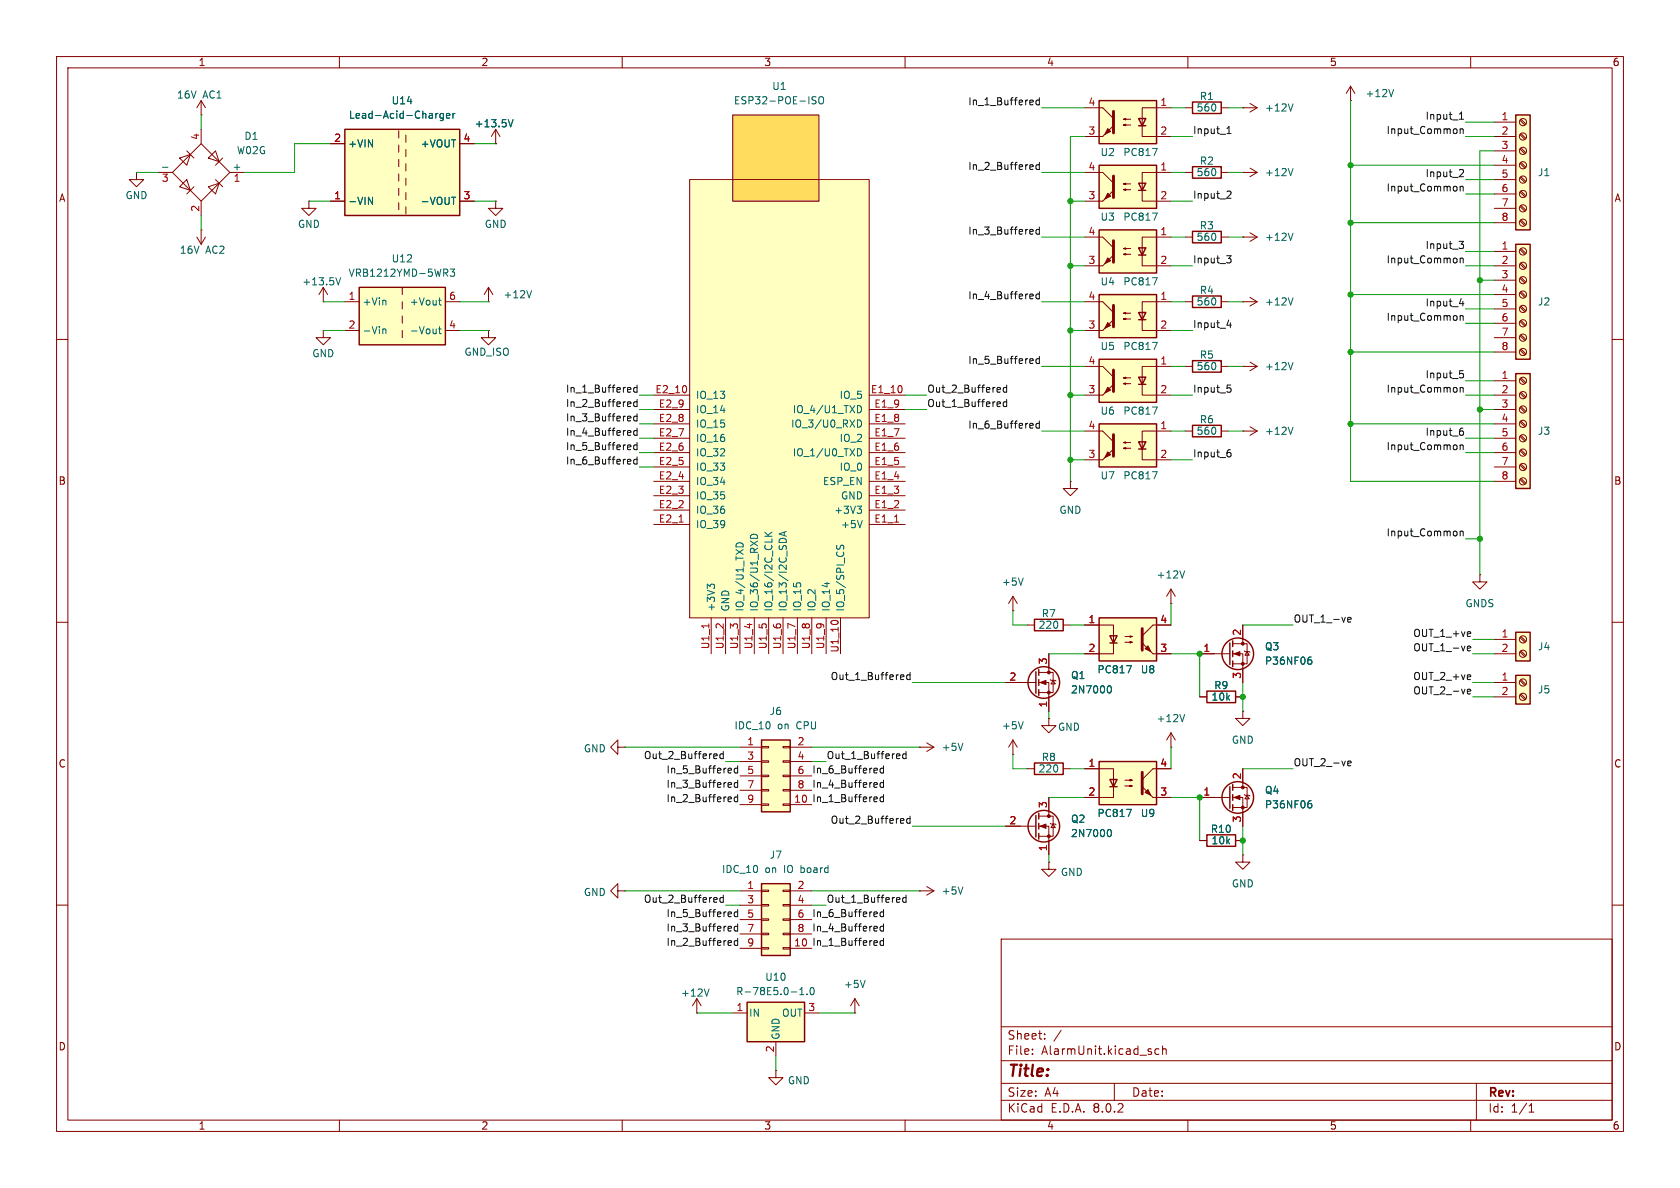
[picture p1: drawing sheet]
<svg xmlns="http://www.w3.org/2000/svg" width="297mm" height="210mm" viewBox="0 0 297 210" stroke-linecap="round" stroke-linejoin="round" font-family="sans-serif">
<g fill="none" stroke="#840000" stroke-width=".18">
<path d="M10 10h277v190h-277zM12 12h273v186h-273zM60 10v2M110 10v2M160 10v2M210 10v2M260 10v2M10 60h2M285 60h2M10 110h2M285 110h2M10 160h2"/>
<path d="M285 160h2M177 166h108v32h-108zM60 198v2M110 198v2M160 198v2M177 194.5h108M177 191.5h108M177 187.5h108M177 181.5h108M182.5 186.3v.1M182.5 185.5v.1M184.7 183.6v.1"/>
<path d="M184.7 182.8v.1M187.6 182.1l-1.3 2M197 191.5v3M204.9 185.5l-.4-.1-.3 .3v.4l.1 .2h.6M205.5 185.5l.2-.1 .4 .1 .1 .9M205.5 184.9v1.5M210 198v2M260 198v2M261 191.5v6.5M270.3 196.6h.9M270.3 195.5l.4-.4v1.5"/>
</g>
<path d="M134.6 156.2h5.1v12.7h-5.1z" fill="#ffffc2"/>
<g fill="none" stroke="#840000" stroke-width=".18">
<path d="M209.5 19.1h1.3M215.9 19.1h1.3M219.7 19.1h.1M219.7 19.1h2.5M221 18.3l1.2 .8M222.2 19.1l-1.2 .7M238.8 17.8h.1M238.8 15.2l-.8 1.3M238.8 15.2v2.6M238.8 15.2l.7 1.3M209.5 30.5h1.3M215.9 30.5h1.3"/>
<path d="M219.7 30.5h.1M219.7 30.5h2.5M221 29.7l1.2 .8M222.2 30.5l-1.2 .7M219.7 41.9h.1M219.7 41.9h2.5M221 41.1l1.2 .8M222.2 41.9l-1.2 .8M109.2 132.1v-1.3l-1.3 1.3 1.3 1.3v-1.3h1.3M110.5 132.1h.1M109.2 157.5v-1.3l-1.3 1.3 1.3 1.3v-1.3h1.3M110.5 157.5h.1"/>
<path d="M130.8 157.5h3.8M134.6 159.9h1.3v.2h-1.3zM134.6 157.4h1.3v.2h-1.3zM138.4 159.9h1.3v.2h-1.3zM138.4 157.4h1.3v.2h-1.3zM139.7 157.5h3.8M130.8 167.6h3.8M130.8 160h3.8M130.8 162.6h3.8M130.8 165.1h3.8M134.6 167.5h1.3v.3h-1.3zM134.6 165h1.3v.2h-1.3z"/>
<path d="M134.6 162.4h1.3v.3h-1.3zM138.4 167.5h1.3v.3h-1.3zM138.4 165h1.3v.2h-1.3zM138.4 162.4h1.3v.3h-1.3zM139.7 167.6h3.8M139.7 160h3.8M139.7 162.6h3.8M139.7 165.1h3.8"/>
</g>
<path d="M210.8 18h5.1v2.1h-5.1zM210.8 29.5h5.1v2h-5.1zM134.6 156.2h5.1v12.7h-5.1z" fill="none" stroke="#840000" stroke-width=".25"/>
<path d="M228.6 18.4l-.4 1.2M246.4 15.8l-.5 1.3M228.6 29.8l-.4 1.3M228.6 41.2l-.4 1.3" fill="none" stroke="#006464" stroke-width=".18"/>
<path d="M134.6 130.8h5.1v12.7h-5.1z" fill="#ffffc2"/>
<g fill="none" stroke="#840000" stroke-width=".18">
<path d="M209.5 53.3h1.3M215.9 53.3h1.3M209.5 64.8h1.3M215.9 64.8h1.3M130.8 132.1h3.8M130.8 134.6h3.8M130.8 137.2h3.8M130.8 139.7h3.8M134.6 139.6h1.3v.2h-1.3zM134.6 137h1.3v.3h-1.3zM134.6 134.5h1.3v.2h-1.3zM134.6 132h1.3v.2h-1.3z"/>
<path d="M138.4 139.6h1.3v.2h-1.3zM138.4 137h1.3v.3h-1.3zM138.4 134.5h1.3v.2h-1.3zM138.4 132h1.3v.2h-1.3zM139.7 132.1h3.8M139.7 134.6h3.8M139.7 137.2h3.8M139.7 139.7h3.8M130.8 142.2h3.8M134.6 142.1h1.3v.3h-1.3zM138.4 142.1h1.3v.3h-1.3zM139.7 142.2h3.8"/>
</g>
<path d="M210.8 52.3h5.1v2.1h-5.1zM210.8 63.8h5.1v2h-5.1zM134.6 130.8h5.1v12.7h-5.1z" fill="none" stroke="#840000" stroke-width=".25"/>
<path d="M194.3 63.5h10.2v7.6h-10.2z" fill="#ffffc2"/>
<path d="M210.8 40.9h5.1v2h-5.1zM194.3 63.5h10.2v7.6h-10.2zM201.3 66.7h1.3l-.7 1.2zM201.3 67.9h1.3" fill="none" stroke="#840000" stroke-width=".25"/>
<path d="M209.5 41.9h1.3M215.9 41.9h1.3M191.8 64.8h3.1l1.9 1.9M191.8 69.9h3.1M198.6 67.8l.4-.1v.2l-.4-.1h1.3M198.6 66.8l.4-.1v.2l-.4-.1h1.3M207 64.8h-5.1v5.1h5.1" fill="none" stroke="#840000" stroke-width=".18"/>
<g fill="#840000" stroke="#840000" stroke-width=".18">
<path d="M194.9 69.9l1.9-2z"/>
<path d="M195.8 68.5l.5 .5-1 .5z"/>
</g>
<path d="M196.8 65.4v3.8" fill="none" stroke="#840000" stroke-width=".51"/>
<path d="M203.7 72h.9l-.6 1.2" fill="none" stroke="#006464" stroke-width=".18"/>
<path d="M194.3 17.8h10.2v7.6h-10.2z" fill="#ffffc2"/>
<path d="M194.3 17.8h10.2v7.6h-10.2zM201.3 21h1.3l-.7 1.2zM201.3 22.2h1.3" fill="none" stroke="#840000" stroke-width=".25"/>
<path d="M191.8 19.1h3.1l1.9 1.9M207 19.1h-5.1v5h5.1M191.8 24.1h3.1M198.6 22.1l.4-.1v.2l-.4-.1h1.3M198.6 21.1l.4-.1v.2l-.4-.1h1.3" fill="none" stroke="#840000" stroke-width=".18"/>
<g fill="#840000" stroke="#840000" stroke-width=".18">
<path d="M194.9 24.1l1.9-1.9z"/>
<path d="M195.8 22.7l.5 .5-1 .5z"/>
</g>
<path d="M196.8 19.7v3.8" fill="none" stroke="#840000" stroke-width=".51"/>
<path d="M203.7 26.2h.9l-.6 1.3" fill="none" stroke="#006464" stroke-width=".18"/>
<path d="M194.3 29.2h10.2v7.6h-10.2z" fill="#ffffc2"/>
<path d="M194.3 29.2h10.2v7.6h-10.2zM201.3 32.4h1.3l-.7 1.3zM201.3 33.7h1.3" fill="none" stroke="#840000" stroke-width=".25"/>
<path d="M191.8 30.5h3.1l1.9 1.9M191.8 35.6h3.1M198.6 33.5l.4-.1v.3l-.4-.2h1.3M198.6 32.5l.4-.1v.2l-.4-.1h1.3M207 30.5h-5.1v5.1h5.1M179.1 108h.1M179.1 105.4l-.8 1.3M179.1 105.4v2.6M179.1 105.4l.7 1.3" fill="none" stroke="#840000" stroke-width=".18"/>
<g fill="#840000" stroke="#840000" stroke-width=".18">
<path d="M194.9 35.6l1.9-1.9z"/>
<path d="M195.8 34.2l.5 .5-1 .5z"/>
</g>
<path d="M196.8 31.1v3.8" fill="none" stroke="#840000" stroke-width=".51"/>
<path d="M203.7 37.7h.9l-.6 1.2M180.9 102.2l-.4 1.2" fill="none" stroke="#006464" stroke-width=".18"/>
<path d="M121.9 31.8h31.8v77.4h-31.8z" fill="#ffffc2"/>
<path d="M129.5 20.3h15.3v15.3h-15.3z" fill="#ffdc5e"/>
<g fill="none" stroke="#840000" stroke-width=".18">
<path d="M121.9 31.8h31.8v77.4h-31.8zM129.5 20.3h15.3v15.3h-15.3zM57.1 58.4v1.3h1.3l-1.3 1.3-1.2-1.3h1.2M57.1 58.4h.1M115.6 69.9h6.3M115.6 77.5h6.3M115.6 74.9h6.3M115.6 72.4h6.3M153.7 69.9h6.3M153.7 77.5h6.3M153.7 74.9h6.3M153.7 72.4h6.3"/>
<path d="M209.5 76.2h1.3M215.9 76.2h1.3M115.6 92.7h6.3M115.6 90.2h6.3M115.6 87.6h6.3M115.6 85.1h6.3M115.6 82.6h6.3M115.6 80h6.3M153.7 92.7h6.3M153.7 90.2h6.3M153.7 87.6h6.3M153.7 85.1h6.3"/>
<path d="M153.7 82.6h6.3M153.7 80h6.3M125.7 109.2v6.4M128.3 109.2v6.4M130.8 109.2v6.4M133.3 109.2v6.4M135.9 109.2v6.4M138.4 109.2v6.4M141 109.2v6.4M143.5 109.2v6.4M146 109.2v6.4M148.6 109.2v6.4"/>
</g>
<g fill="none" stroke="#006464" stroke-width=".18">
<path d="M143.7 17.6l.4 .2 .2 .3-.3 .3-.5-.1M143.7 17.2h.6M144.8 17.3l.3-.2a.43 .43 0 0 1 .5 .4v.4a.42 .42 0 0 1-.4 .5 .42 .42 0 0 1-.5-.5zM151.6 71.7a.64 .64 0 0 1 .7 .6 .64 .64 0 0 1-.7 .7M151.6 74.2a.64 .64 0 0 1 .7 .7 .64 .64 0 0 1-.7 .6M151.6 79.3a.64 .64 0 0 1 .7 .7 .64 .64 0 0 1-.7 .6M130.1 96.7a.64 .64 0 0 1 .7-.8 .64 .64 0 0 1 .6 .8M132.7 94.7a.68 .68 0 0 1 .8-.2 .68 .68 0 0 1 .4 .7h-1.2zM135.2 94.8h1.3M135.2 94.1l.7 .7M136.5 94.1l-.8 .5M138.6 94.1v.6"/>
<path d="M139 94l-1.3 .4 1.3 .4M148 96.4l-.1 .5 .2 .2M148.3 97.1l.5-.7 .4 .2-.1 .5M151.5 89.5h.8l-.4 .5M152.1 90l.2 .2v.3l-.2 .2M152.4 92l-.4 1.3M125.5 103.7l-.5-.4v.8M125.5 103.5l.3-.2h.3l.2 .2"/>
</g>
<path d="M125.3 110.3v.7M147.1 109.7h.8" fill="none" stroke="#a90000" stroke-width=".18"/>
<path d="M210.8 75.2h5.1v2h-5.1z" fill="none" stroke="#840000" stroke-width=".25"/>
<path d="M194.3 52.1h10.2v7.6h-10.2z" fill="#ffffc2"/>
<path d="M194.3 52.1h10.2v7.6h-10.2zM201.3 55.2h1.3l-.7 1.3zM201.3 56.5h1.3" fill="none" stroke="#840000" stroke-width=".25"/>
<path d="M191.8 53.3h3.1l1.9 1.9M191.8 58.4h3.1M198.6 56.4l.4-.1v.2l-.4-.1h1.3M198.6 55.4l.4-.2v.3l-.4-.1h1.3M207 53.3h-5.1v5.1h5.1" fill="none" stroke="#840000" stroke-width=".18"/>
<g fill="#840000" stroke="#840000" stroke-width=".18">
<path d="M194.9 58.4l1.9-1.9z"/>
<path d="M195.8 57l.5 .5-1 .5z"/>
</g>
<path d="M196.8 54v3.8" fill="none" stroke="#840000" stroke-width=".51"/>
<path d="M203.7 60.5h.9l-.6 1.3" fill="none" stroke="#006464" stroke-width=".18"/>
<path d="M194.3 40.6h10.2v7.7h-10.2z" fill="#ffffc2"/>
<path d="M194.3 40.6h10.2v7.7h-10.2zM201.3 43.8h1.3l-.7 1.3zM201.3 45.1h1.3" fill="none" stroke="#840000" stroke-width=".25"/>
<path d="M57.1 53.3h.1M57.1 50.8l-.7 1.3M57.1 50.8v2.5M57.1 50.8l.8 1.3M191.8 41.9h3.1l1.9 1.9M191.8 47h3.1M198.6 45l.4-.2v.3l-.4-.1h1.3M198.6 43.9l.4-.1v.3l-.4-.2h1.3M207 41.9h-5.1v5.1h5.1" fill="none" stroke="#840000" stroke-width=".18"/>
<g fill="#840000" stroke="#840000" stroke-width=".18">
<path d="M194.9 47l1.9-1.9z"/>
<path d="M195.8 45.6l.5 .5-1 .5z"/>
</g>
<path d="M196.8 42.5v3.9" fill="none" stroke="#840000" stroke-width=".51"/>
<path d="M59.4 49.1l.4 1.3 .4-1.3M203.7 49.1h.9l-.6 1.3" fill="none" stroke="#006464" stroke-width=".18"/>
<path d="M63.5 50.8h15.2v10.2h-15.2z" fill="#ffffc2"/>
<path d="M63.5 50.8h15.2v10.2h-15.2z" fill="none" stroke="#840000" stroke-width=".25"/>
<path d="M61 53.3h2.5M61 58.4h2.5M71.1 50.8v1.3M71.1 53.3v1.3M71.1 55.9v1.3M71.1 58.4v1.3M78.7 53.3h2.6M78.7 58.4h2.6" fill="none" stroke="#840000" stroke-width=".18"/>
<path d="M67.7 58.3l.2-.1h.3v.8M67.7 58.2v.8M68 53.1l.2 .2v.6M77.5 58.2h.5M77.5 53.1h.5M77.7 52.6v1.1l.3 .2M77.7 57.7v1.1l.3 .2M78.7 48.2l.5 .6M79 47.6l.2 .2-.2 .4M79.6 47.6h.8l-.5 .5 .4 .1v.5l-.2 .1-.5-.1" fill="none" stroke="#006464" stroke-width=".18"/>
<path d="M268 20.3h2.5v20.3h-2.5z" fill="#ffffc2"/>
<path d="M268 20.3h2.5v20.3h-2.5z" fill="none" stroke="#840000" stroke-width=".25"/>
<g fill="none" stroke="#840000" stroke-width=".18">
<path d="M264.2 21.6h3.8M264.2 24.1h3.8M264.2 26.7h3.8M264.2 29.2h3.8M264.2 31.8h3.8M264.2 34.3h3.8M264.2 36.8h3.8M264.2 39.4h3.8M268.7 39l.9 .9M268.7 36.5l.9 .8M268.7 34l.9 .8M268.7 31.4l.9 .9"/>
<path d="M268.7 28.9l.9 .8M268.7 26.3l.9 .9M268.7 23.8l.9 .8M268.7 21.3l.9 .8M268.9 38.9l.8 .8M268.9 36.3l.8 .9M268.9 33.8l.8 .8M268.9 31.2l.8 .9M268.9 28.7l.8 .8M268.9 26.2l.8 .8M268.9 23.6l.8 .9M268.9 21.1l.8 .8"/>
<circle cx="269.2" cy="36.8" r=".63"/>
<circle cx="269.2" cy="34.3" r=".63"/>
<circle cx="269.2" cy="29.2" r=".63"/>
<circle cx="269.2" cy="26.7" r=".63"/>
<circle cx="269.2" cy="24.1" r=".63"/>
<circle cx="269.2" cy="21.6" r=".63"/>
<circle cx="269.2" cy="39.4" r=".63"/>
<circle cx="269.2" cy="31.7" r=".63"/>
</g>
<path d="M194.3 134.6h10.2v7.6h-10.2z" fill="#ffffc2"/>
<g fill="none" stroke="#840000" stroke-width=".25">
<path d="M182.9 109.5h5.1v2h-5.1zM183.1 118.7v3.9M183.6 118.4v1M182.9 134.9h5.1v2h-5.1zM183.6 120.1v1.1M183.6 121.9v1M194.3 134.6h10.2v7.6h-10.2zM196.2 137.8h1.3l-.7 1.3zM196.2 139.1h1.3M183.1 144.1v3.9M183.6 143.8v1M183.6 145.5v1.1"/>
<path d="M183.6 147.3v1"/>
<circle cx="184.5" cy="120.6" r="2.79"/>
<circle cx="184.5" cy="146" r="2.79"/>
</g>
<g fill="none" stroke="#840000" stroke-width=".18">
<path d="M86.4 53.3h.1M86.4 50.8l-.8 1.3M86.4 50.8v2.5M86.4 50.8l.7 1.3M181.6 110.5h1.3M183.6 118.9h2.6v3.5h-2.6M185.4 115.6v3.3M188 110.5h1.2M162.6 132.1h.1M162.6 132.1h2.5M163.8 131.3l1.3 .8M165.1 132.1l-1.3 .7"/>
<path d="M177.8 120.7h5.3M179.1 133.4h.1M179.1 130.8l-.8 1.3M179.1 130.8v2.6M179.1 130.8l.7 1.3M181.6 135.9h1.3M183.6 120.7h1.8v5M185.4 127v1.3h1.3l-1.3 1.2-1.3-1.2h1.3M185.4 127h.1M185.7 120.1l.1 .2h.8l.1 .1M186.2 120.3l.4 .6h-.8zM188 135.9h1.2"/>
<path d="M191.8 135.9h5v5.1h-5M198.9 138.9h1.3l-.4 .2v-.3l.4 .1M198.9 137.9h1.3l-.4 .1v-.2l.4 .1M207 132.1h.1M207 135.9h-3.2l-1.9 1.9M207 129.5l-.8 1.3M207 129.5v2.6M207 129.5l.8 1.3M219.7 125.7v1.3h1.3l-1.3 1.3-1.3-1.3h1.3M219.7 125.7h.1M162.6 157.5h.1M162.6 157.5h2.5"/>
<path d="M163.8 156.7l1.3 .8M165.1 157.5l-1.3 .7M177.8 146.1h5.3M183.6 146.1h1.8v5M183.6 144.3h2.6v3.5h-2.6M185.4 152.4v1.3h1.3l-1.3 1.2-1.3-1.2h1.3M185.4 152.4h.1M185.4 141v3.3M185.7 145.5l.1 .2h.8l.1 .1M186.2 145.7l.4 .6h-.8zM203.8 141h3.2"/>
</g>
<g fill="#840000" stroke="#840000" stroke-width=".18">
<path d="M201.9 139.1l1.9 1.9z"/>
<path d="M202.4 140.1l.5-.5 .6 1z"/>
<path d="M183.9 120.7l1-.4v.7z"/>
<path d="M183.9 146.1l1-.4v.7z"/>
<circle cx="185.4" cy="122.4" r=".25"/>
<circle cx="185.4" cy="118.9" r=".25"/>
<circle cx="185.4" cy="147.8" r=".25"/>
<circle cx="185.4" cy="144.3" r=".25"/>
</g>
<path d="M201.9 136.5v3.8" fill="none" stroke="#840000" stroke-width=".51"/>
<path d="M94 51.4l-.5 1.2M170.2 131.4l-.4 1.3M180.9 127.6l-.4 1.2M195.9 121.3l.2-.1a.68 .68 0 0 1 .4 .7 .68 .68 0 0 1-.4 .6l-.2-.1M209.4 126.3l-.4 1.3M170.2 156.8l-.4 1.3M195.9 146.7l.2-.1a.68 .68 0 0 1 .4 .7 .68 .68 0 0 1-.4 .6l-.2-.1M199.2 143.1h.8l-.5 1.2" fill="none" stroke="#006464" stroke-width=".18"/>
<path d="M194.3 109.2h10.2v7.6h-10.2z" fill="#ffffc2"/>
<g fill="none" stroke="#840000" stroke-width=".25">
<path d="M194.3 109.2h10.2v7.6h-10.2zM196.2 112.4h1.3l-.7 1.3zM196.2 113.7h1.3M217.4 113.7v3.8M217.9 113.3v1M217.9 115.1v1M217.9 116.8v1.1M213.4 122.2h5v2h-5z"/>
<circle cx="218.8" cy="115.6" r="2.79"/>
</g>
<g fill="none" stroke="#840000" stroke-width=".18">
<path d="M191.8 110.5h5v5.1h-5M198.9 113.5h1.3l-.4 .2v-.3l.4 .1M198.9 112.5h1.3l-.4 .1v-.2l.4 .1M203.8 115.6h3.2M207 110.5h-3.2l-1.9 1.9M212.1 115.6h5.3M217.9 115.6h1.8v5.1M217.9 113.8h2.6v3.5h-2.6M219.7 110.5v3.3M220 115.1l.1 .1h.8l.1 .1M220.5 115.2l.4 .6h-.8zM212.1 123.2h1.3"/>
<path d="M218.4 123.2h1.3M151.1 179.1h.1M151.1 176.5l-.7 1.3M151.1 176.5v2.6M151.1 176.5l.8 1.3M137.2 189.2v1.3h1.2l-1.2 1.3-1.3-1.3h1.3M137.2 189.2h.1"/>
</g>
<g fill="#840000" stroke="#840000" stroke-width=".18">
<path d="M201.9 113.7l1.9 1.9z"/>
<path d="M202.4 114.7l.5-.5 .6 1z"/>
<path d="M218.2 115.6l1-.4v.8z"/>
<circle cx="219.7" cy="117.3" r=".25"/>
<circle cx="219.7" cy="113.8" r=".25"/>
</g>
<path d="M201.9 111.1v3.8" fill="none" stroke="#840000" stroke-width=".51"/>
<path d="M199.2 117.7h.8l-.5 1.2M231.4 116.6h.3l.2 .3v.4l-.5 .1M231.8 116.1l-.4 .1M152.9 173.3l-.4 1.3" fill="none" stroke="#006464" stroke-width=".18"/>
<path d="M132.1 177.2h10.1v7h-10.1z" fill="#ffffc2"/>
<g fill="none" stroke="#840000" stroke-width=".25">
<path d="M217.4 139.1v3.8M217.9 138.7v1M213.4 147.6h5v2h-5zM217.9 140.5v1M217.9 142.2v1.1M132.1 177.2h10.1v7h-10.1z"/>
<circle cx="218.8" cy="141" r="2.79"/>
</g>
<g fill="none" stroke="#840000" stroke-width=".18">
<path d="M219.7 53.3h.1M219.7 53.3h2.5M221 52.6l1.2 .7M222.2 53.3l-1.2 .8M217.9 139.2h2.6v3.5h-2.6M219.7 135.9v3.3M212.1 148.6h1.3M212.1 141h5.3M217.9 141h1.8v5.1M218.4 148.6h1.3M219.7 151.1v1.3h1.3l-1.3 1.3-1.3-1.3h1.3M219.7 151.1h.1"/>
<path d="M220 140.5l.1 .1h.8l.1 .1M220.5 140.6l.4 .6h-.8zM123.2 179.1h.1M123.2 176.5l-.8 1.3M123.2 176.5v2.6M123.2 176.5l.8 1.3M129.5 179.1h2.6M142.2 179.1h2.6M137.2 184.2v2.5"/>
</g>
<path d="M228.6 52.6l-.4 1.3M231.4 142h.3l.2 .3v.4l-.5 .1M231.8 141.5l-.4 .1M125.4 174.8l-.5 1.3M141.4 175.8h.7M141.4 174.9l.4-.3v1.2M142.7 175.7v.1M143.3 174.7l.2-.1a.68 .68 0 0 1 .5 .6 .68 .68 0 0 1-.5 .6l-.2-.1-.1-.3z" fill="none" stroke="#006464" stroke-width=".18"/>
<g fill="#840000" stroke="#840000" stroke-width=".18">
<path d="M218.2 141l1-.4v.8z"/>
<circle cx="219.7" cy="142.7" r=".25"/>
<circle cx="219.7" cy="139.2" r=".25"/>
</g>
<path d="M268 111.8h2.5v5h-2.5z" fill="#ffffc2"/>
<path d="M268 111.8h2.5v5h-2.5z" fill="none" stroke="#840000" stroke-width=".25"/>
<g fill="none" stroke="#840000" stroke-width=".18">
<path d="M27.9 30.5h2.6M31.7 27.9l2-.6-.7 1.9zM31.7 33l1.3-1.2 .7 1.9zM33 26.7l1.3 1.2M34.3 33l-1.3 1.3M35.6 25.4l5 5.1-5 5.1-5.1-5.1zM35.6 22.9v2.5M35.6 35.6v2.5M36.8 27.9l1.3-1.2 .6 1.9zM36.8 33l1.9-.6-.6 1.9zM38.1 31.8l1.3 1.2M39.4 27.9l-1.3 1.3"/>
<path d="M40.6 30.5h2.6M264.2 113h3.8M264.2 115.6h3.8M268.7 115.2l.9 .9M268.7 112.7l.9 .8M268.9 115.1l.8 .8M268.9 112.5l.8 .9"/>
<circle cx="269.2" cy="113" r=".63"/>
<circle cx="269.2" cy="115.6" r=".63"/>
</g>
<path d="M28.7 29.6h1" fill="none" stroke="#006464" stroke-width=".18"/>
<path d="M194.3 74.9h10.2v7.7h-10.2z" fill="#ffffc2"/>
<path d="M194.3 74.9h10.2v7.7h-10.2zM201.3 78.1h1.3l-.7 1.3zM201.3 79.4h1.3" fill="none" stroke="#840000" stroke-width=".25"/>
<g fill="none" stroke="#840000" stroke-width=".18">
<path d="M191.8 76.2h3.1l1.9 1.9M198.6 79.2l.4-.1v.3l-.4-.2h1.3M198.6 78.2l.4-.1v.3l-.4-.2h1.3M207 76.2h-5.1v5.1h5.1M219.7 64.8h.1M219.7 76.2h.1M219.7 76.2h2.5M219.7 64.8h2.5M221 64l1.2 .8M221 75.4l1.2 .8M222.2 64.8l-1.2 .7M222.2 76.2l-1.2 .8"/>
<path d="M191.8 81.3h3.1M207 106.7h.1M207 104.1l-.8 1.3M207 104.1v2.6M207 104.1l.8 1.3"/>
</g>
<g fill="#840000" stroke="#840000" stroke-width=".18">
<path d="M194.9 81.3l1.9-1.9z"/>
<path d="M195.8 79.9l.5 .5-1 .5z"/>
</g>
<path d="M196.8 76.8v3.8" fill="none" stroke="#840000" stroke-width=".51"/>
<path d="M228.6 64.1l-.4 1.2M228.6 75.5l-.4 1.3M203.7 83.4h.9l-.6 1.3M209.4 100.9l-.4 1.3" fill="none" stroke="#006464" stroke-width=".18"/>
<path d="M268 119.4h2.5v5.1h-2.5z" fill="#ffffc2"/>
<path d="M268 119.4h2.5v5.1h-2.5z" fill="none" stroke="#840000" stroke-width=".25"/>
<g fill="none" stroke="#840000" stroke-width=".18">
<path d="M189.2 85.1v1.3h1.3l-1.3 1.2-1.2-1.2h1.2M189.2 85.1h.1M264.2 120.7h3.8M264.2 123.2h3.8M268.7 122.9l.9 .8M268.7 120.3l.9 .9M268.9 122.7l.8 .8M268.9 120.1l.8 .9"/>
<circle cx="269.2" cy="120.6" r=".63"/>
<circle cx="269.2" cy="123.2" r=".63"/>
</g>
<path d="M268 43.2h2.5v20.3h-2.5z" fill="#ffffc2"/>
<path d="M268 43.2h2.5v20.3h-2.5z" fill="none" stroke="#840000" stroke-width=".25"/>
<g fill="none" stroke="#840000" stroke-width=".18">
<path d="M35.6 17.8v2.5M35.6 17.8l-.8 1.3M35.6 17.8l.7 1.3M35.6 20.3h.1M54.6 35.6v1.2h1.3l-1.3 1.3-1.3-1.3h1.3M54.6 35.6h.1M87.6 35.6v1.2h1.3l-1.3 1.3-1.2-1.3h1.2M87.6 35.6h.1M34.8 41.9l.8 1.3M35.6 40.6h.1M35.6 40.6v2.6M36.3 41.9l-.7 1.3"/>
<path d="M86.4 58.4v1.3h1.2l-1.2 1.3-1.3-1.3h1.3M86.4 58.4h.1M264.2 44.5h3.8M264.2 47h3.8M264.2 49.5h3.8M264.2 52.1h3.8M264.2 54.6h3.8M264.2 57.2h3.8M264.2 59.7h3.8M268.7 59.4l.9 .8M268.7 56.8l.9 .9M268.7 54.3l.9 .8"/>
<path d="M268.7 51.7l.9 .9M268.7 49.2l.9 .8M268.7 46.7l.9 .8M268.7 44.1l.9 .9M268.9 59.2l.8 .8M268.9 56.6l.8 .9M268.9 54.1l.8 .8M268.9 51.6l.8 .8M268.9 49l.8 .9M268.9 46.5l.8 .8M268.9 43.9l.8 .9M264.2 62.2h3.8"/>
<path d="M268.7 61.9l.9 .8M268.9 61.7l.8 .9"/>
<circle cx="269.2" cy="59.7" r=".63"/>
<circle cx="269.2" cy="47" r=".63"/>
<circle cx="269.2" cy="44.4" r=".63"/>
<circle cx="269.2" cy="52.1" r=".63"/>
<circle cx="269.2" cy="54.6" r=".63"/>
<circle cx="269.2" cy="49.5" r=".63"/>
<circle cx="269.2" cy="57.1" r=".63"/>
<circle cx="269.2" cy="62.2" r=".63"/>
</g>
<path d="M268 66h2.5v20.4h-2.5z" fill="#ffffc2"/>
<path d="M268 66h2.5v20.4h-2.5z" fill="none" stroke="#840000" stroke-width=".25"/>
<g fill="none" stroke="#840000" stroke-width=".18">
<path d="M24.1 30.5v1.3h1.3l-1.3 1.2-1.2-1.2h1.2M24.1 30.5h.1M264.2 67.3h3.8M264.2 69.9h3.8M264.2 72.4h3.8M264.2 74.9h3.8M264.2 77.5h3.8M268.7 79.7l.9 .8M268.7 77.1l.9 .9M268.7 74.6l.9 .8M268.7 72.1l.9 .8M268.7 69.5l.9 .9"/>
<path d="M268.7 67l.9 .8M268.9 79.5l.8 .8M268.9 77l.8 .8M268.9 74.4l.8 .9M268.9 71.9l.8 .8M268.9 69.3l.8 .9M268.9 66.8l.8 .8M264.2 80h3.8M264.2 82.6h3.8M264.2 85.1h3.8M268.7 84.8l.9 .8M268.7 82.2l.9 .9"/>
<path d="M268.9 84.6l.8 .8M268.9 82l.8 .9M261.6 101.6v1.3h1.3l-1.3 1.2-1.3-1.2h1.3M261.6 101.6h.1"/>
<circle cx="269.2" cy="74.9" r=".63"/>
<circle cx="269.2" cy="67.3" r=".63"/>
<circle cx="269.2" cy="69.8" r=".63"/>
<circle cx="269.2" cy="77.5" r=".63"/>
<circle cx="269.2" cy="72.4" r=".63"/>
<circle cx="269.2" cy="80" r=".63"/>
<circle cx="269.2" cy="85.1" r=".63"/>
<circle cx="269.2" cy="82.5" r=".63"/>
</g>
<path d="M61 22.9h20.3v15.2h-20.3z" fill="#ffffc2"/>
<path d="M61 22.9h20.3v15.2h-20.3z" fill="none" stroke="#840000" stroke-width=".25"/>
<g fill="none" stroke="#840000" stroke-width=".18">
<path d="M58.4 35.6h2.6M58.4 25.4h2.6M70.5 23.1v1.3M70.5 25.7v1.2M70.5 28.2v1.3M70.5 30.7v1.3M70.5 33.3v1.2M70.5 35.8v1.3M71.8 23.9v1.2M71.8 26.4v1.3M71.8 29v1.2M71.8 31.5v1.3"/>
<path d="M71.8 34v1.3M71.8 36.6v1.2M81.3 35.6h2.5M81.3 25.4h2.5M87.6 25.4h.1M87.6 22.9l-.7 1.2M87.6 22.9v2.5M87.6 22.9l.8 1.2M185.4 115.6v2.5M191.8 115.6h2.5M191.8 110.5h2.5M204.5 115.6h2.5"/>
<path d="M204.5 110.5h2.5M212.1 115.6h2.5M219.7 110.5v2.5M219.7 118.1v2.6M177.8 120.7h2.5M185.4 123.2v2.5M191.8 135.9h2.5M204.5 135.9h2.5M212.1 123.2h1.3M218.4 123.2h1.3M219.7 135.9v2.5M177.8 146.1h2.5"/>
<path d="M185.4 141v2.5M185.4 148.6v2.5M191.8 141h2.5M204.5 141h2.5M212.1 141h2.5M212.1 148.6h1.3M218.4 148.6h1.3M219.7 143.5v2.6"/>
</g>
<g fill="none" stroke="#006464" stroke-width=".18">
<path d="M65.1 34.9l.8 1.2v-1.2M77.4 20.1l-.3 .1M78.4 20.1h-.4l-.2 .2 .1 .5h.5M78.4 20.1v1l-.3 .2h-.3M78.9 20.5l.6-.1v-.3h-.4l-.2 .1 .1 .6h.5M79.8 34.9h.8M80.1 20.1v.8M80.4 20.1l-.3 .2M89.9 21.2l.4 1.2 .4-1.2M199.2 117.7h.8l-.5 1.2M231.4 116.6h.3l.2 .3v.4l-.5 .1M231.8 116.1l-.4 .1"/>
<path d="M195.9 121.3l.2-.1a.68 .68 0 0 1 .4 .7 .68 .68 0 0 1-.4 .6l-.2-.1M195.9 146.7l.2-.1a.68 .68 0 0 1 .4 .7 .68 .68 0 0 1-.4 .6l-.2-.1M199.2 143.1h.8l-.5 1.2M231.4 142h.3l.2 .3v.4l-.5 .1M231.8 141.5l-.4 .1"/>
</g>
<g fill="none" stroke="#0f0f0f" stroke-width=".18">
<path d="M183.7 17.3v1.2M183.7 17.8l-.3-.1-.3 .2 .2 .6h.4M183.7 28.7v1.3M183.7 29.2l-.3-.1-.3 .3 .2 .5h.4M216.9 23.6h.7M216.9 22.7l.4-.4v1.3M217.1 33.8h.4l.1 .3-.8 .9h.8M258 21.1h.7M258 20.2l.4-.4v1.3M258.1 22.8v.8M258.1 32.9v.9M258.1 22.9l.2-.1h.3l.1 .8"/>
<path d="M258.1 33.1l.2-.2 .3 .1 .1 .8M258.2 30h.4l.1 .3-.7 .9h.7M183.7 40.1v1.3M183.7 51.6v1.2M183.7 40.6h-.3l-.3 .2 .2 .5h.4M183.7 52h-.3l-.3 .2 .2 .6h.4M216.8 45.2h.8l-.4 .5 .4 .1v.4l-.2 .3h-.4M216.9 57.5h.8M217.5 57.1v.8M258 42.7h.7l-.4 .5 .4 .1v.4l-.2 .2h-.4M258 53.7h.8M258.1 45.6v.9"/>
<path d="M258.1 55.8v.8M258.1 45.8l.2-.2 .3 .1 .1 .8M258.1 55.9l.2-.1 .3 .1 .1 .7M258.6 53.3v.8M112.6 68.1v1.2M112.6 70.6v1.3M112.6 73.1v1.3M112.6 75.7v1.3M112.6 78.2v1.3M112.6 68.6l-.3-.1-.3 .2 .1 .6h.5M112.6 71.1l-.3-.1-.3 .3 .1 .5h.5M112.6 73.6h-.3l-.3 .2 .1 .6h.5"/>
<path d="M112.6 76.2l-.3-.1-.3 .3 .1 .5h.5M112.6 78.7h-.3l-.3 .2 .1 .5h.5M176.8 71.1l.1 .2-.6 .2M176.8 68.6l.1 .2-.6 .1M178 71.1l-.4-.1-.2 .3 .1 .5h.5M178 68.1v1.2M178 70.6v1.3M178 68.6l-.4-.1-.2 .2 .1 .6h.5M183.7 74.9l-.3-.1-.3 .3 .2 .5h.4M183.7 63v1.3M183.7 74.4v1.3M183.7 63.5l-.3-.1-.3 .3 .2 .5h.4"/>
<path d="M217 68.1h.6M217.1 68.6h.3l.2 .2v.4l-.5 .1M217.1 80h.4l.1 .2v.4l-.5 .2M217.3 79.5h.2M258.1 65.5h.6M258.1 68.5v.8M258.1 78.7v.8M258.1 68.6l.2-.1 .3 .1 .1 .7M258.1 78.8l.2-.1h.3l.1 .8M258.2 66h.3l.2 .3-.1 .4-.4 .1M258.3 76.2h.3l.1 .2v.4l-.4 .2M258.4 75.7h.2"/>
<path d="M112.6 80.8v1.2M112.6 81.3l-.3-.1-.3 .2 .1 .6h.5M258.1 93.9v.8M258.1 94l.2-.1 .3 .1 .1 .7M159.7 119.4l.1 .2-.6 .1M160.9 118.9v1.2M160.9 119.4l-.4-.1-.2 .2 .1 .6h.5M238.3 109.8l.1 .2 .4-.1M238.3 109.3l.1-.2h.3l.2 .2v.1l-.6 .2M259.4 114.4l.2-.2h.2l.2 .2v.1l-.6 .1M259.4 114.9l.2 .2 .3-.1M259.8 119.3l.2 .3-.6 .1"/>
<path d="M259.8 111.7l.2 .3-.6 .1M259.9 112.5h-.1M126.7 133.3l.1 .3-.6 .1M127.9 132.8v1.3M127.9 133.3h-.4l-.2 .2 .1 .5h.5M130.4 138.4l-.4-.1-.2 .3 .1 .5h.5M130.4 135.4v1.2M130.4 137.9v1.3M130.4 135.9l-.4-.1-.2 .2 .1 .6h.5M156.2 135.4v1.2M156.2 137.9v1.3M156.2 135.9l-.4-.1-.2 .2 .1 .6h.5"/>
<path d="M156.2 138.4l-.4-.1-.2 .3 .1 .5h.5M159 133.3l.1 .3-.6 .1M160.2 133.3h-.4l-.2 .2 .1 .5h.5M160.2 132.8v1.3M238.3 134.7l.1-.2h.3l.2 .2v.1l-.6 .2M238.3 135.2l.1 .2 .4-.1M259.4 122l.2-.2h.2l.2 .2v.1l-.6 .2M259.4 122.5l.2 .2 .3-.1M259.9 120.1h-.1M126.7 158.7l.1 .3-.6 .1M127.9 158.2v1.3M127.9 158.7h-.4l-.2 .2 .1 .5h.5"/>
<path d="M130.4 140.9h-.4l-.2 .2 .1 .6h.5M130.4 140.5v1.2M156.2 140.5v1.2M156.2 140.9h-.4l-.2 .2 .1 .6h.5M159 158.7l.1 .3-.6 .1M159.7 144.8l.1 .2-.6 .1M160.2 158.2v1.3M160.2 158.7h-.4l-.2 .2 .1 .5h.5M160.9 144.3v1.2M160.9 144.8l-.4-.1-.2 .2 .1 .6h.5M130.4 160.8v1.2M130.4 163.3v1.3"/>
<path d="M130.4 165.9v1.2M130.4 161.3l-.4-.1-.2 .2 .1 .6h.5M130.4 163.8l-.4-.1-.2 .3 .1 .5h.5M130.4 166.3h-.4l-.2 .2 .1 .6h.5M156.2 160.8v1.2M156.2 163.3v1.3M156.2 165.9v1.2M156.2 161.3l-.4-.1-.2 .2 .1 .6h.5M156.2 163.8l-.4-.1-.2 .3 .1 .5h.5M156.2 166.3h-.4l-.2 .2 .1 .6h.5"/>
</g>
<g fill="none" stroke="#009600" stroke-width=".18">
<path d="M184.1 19.1h7.7M207 19.1h2.5M217.2 19.1h2.5M238.8 17.8v67.3h25.4M24.1 30.5h3.8M35.6 20.3v2.6M35.6 38.1v2.5M54.6 35.6h3.8M58.4 25.4h-6.3v5.1h-8.9M83.8 25.4h3.8M83.8 35.6h3.8M184.1 30.5h7.7"/>
<path d="M189.2 35.6h2.6M191.8 24.1h-2.6v61M207 35.6h3.8M207 30.5h2.5M207 24.1h3.8M217.2 30.5h2.5M238.8 39.4h25.4M238.8 29.2h25.4M259.1 24.1h5.1M259.1 21.6h5.1M259.1 31.8h5.1M259.1 34.3h5.1"/>
<path d="M264.2 26.7h-2.6v74.9M57.1 58.4h3.9M57.1 53.3h3.9M81.3 58.4h5.1M81.3 53.3h5.1M184.1 53.3h7.7M184.1 41.9h7.7M189.2 58.4h2.6M189.2 47h2.6M207 58.4h3.8M207 53.3h2.5M207 47h3.8"/>
<path d="M207 41.9h2.5M217.2 53.3h2.5M217.2 41.9h2.5M238.8 52.1h25.4M259.1 47h5.1M259.1 44.5h5.1M259.1 57.2h5.1M259.1 54.6h5.1M261.6 49.5h2.6M113 72.4h2.6M113 77.5h2.6M113 74.9h2.6"/>
<path d="M113 69.9h2.6M160 72.4h3.8M160 69.9h3.8M184.1 76.2h7.7M184.1 64.8h7.7M189.2 69.9h2.6M207 69.9h3.8M207 76.2h2.5M207 64.8h2.5M217.2 76.2h2.5M217.2 64.8h2.5M238.8 74.9h25.4"/>
<path d="M238.8 62.2h25.4M259.1 77.5h5.1M259.1 69.9h5.1M259.1 67.3h5.1M261.6 72.4h2.6M113 80h2.6M113 82.6h2.6M189.2 81.3h2.6M207 81.3h3.8M259.1 80h5.1M259.1 95.3h2.5M179.1 108v2.5h2.5"/>
<path d="M185.4 115.6h6.4M189.2 110.5h2.6M207 115.6h5.1v7.6M207 106.7v3.8M219.7 110.5h8.9M260.3 115.6h3.9M260.3 113h3.9M110.5 132.1h20.3M128.3 134.6h2.5M143.5 132.1h19.1M143.5 134.6h2.5M161.3 120.7h16.5"/>
<path d="M179.1 133.4v2.5h2.5M185.4 125.7v1.3M189.2 135.9h2.6M207 132.1v3.8M219.7 135.9h8.9M219.7 120.7v5M260.3 120.7h3.9M260.3 123.2h3.9M110.5 157.5h20.3M143.5 157.5h19.1M161.3 146.1h16.5M185.4 141h6.4"/>
<path d="M185.4 151.1v1.3M207 141h5.1v7.6M219.7 146.1v5M123.2 179.1h6.3M128.3 160h2.5M143.5 160h2.5M144.8 179.1h6.3M137.2 186.7v2.5"/>
</g>
<g fill="#009600" stroke="#009600" stroke-width=".18">
<circle cx="238.8" cy="74.9" r=".46"/>
<circle cx="261.6" cy="95.3" r=".46"/>
<circle cx="238.8" cy="39.4" r=".46"/>
<circle cx="238.8" cy="52.1" r=".46"/>
<circle cx="261.6" cy="72.4" r=".46"/>
<circle cx="261.6" cy="49.5" r=".46"/>
<circle cx="238.8" cy="62.2" r=".46"/>
<circle cx="189.2" cy="58.4" r=".46"/>
<circle cx="189.2" cy="69.9" r=".46"/>
<circle cx="189.2" cy="81.3" r=".46"/>
<circle cx="238.8" cy="29.2" r=".46"/>
<circle cx="219.7" cy="148.6" r=".46"/>
<circle cx="212.1" cy="115.6" r=".46"/>
<circle cx="212.1" cy="141" r=".46"/>
<circle cx="219.7" cy="123.2" r=".46"/>
<circle cx="189.2" cy="47" r=".46"/>
<circle cx="189.2" cy="35.6" r=".46"/>
</g>
<text font-size="2.8" fill="#840000" x="178" y="190.9">Title:</text>
<g font-size="2.1" fill="#840000">
<text x="178" y="184">Sheet:</text>
<text x="178" y="186.7">File:</text>
<text x="184.1" y="186.7">AlarmUnit.kicad_sch</text>
<text x="178" y="196.9">KiCad</text>
<text x="178" y="194.1">Size:</text>
<text x="184.7" y="194.1">A4</text>
<text x="185.7" y="196.9">E.D.A.</text>
<text x="193.3" y="196.9">8.0.2</text>
<text x="200" y="194.1">Date:</text>
<text x="263" y="194.3">Rev:</text>
<text x="263" y="196.9">Id:</text>
<text x="267.1" y="196.9">1/1</text>
</g>
<g font-size="1.8" fill="#840000">
<text x="35" y="11.9">1</text>
<text x="85" y="11.9">2</text>
<text x="135" y="11.9">3</text>
<text x="185" y="11.9">4</text>
<text x="235" y="11.9">5</text>
<text x="285" y="11.9">6</text>
<text x="10.3" y="35.9">A</text>
<text x="285.3" y="35.9">A</text>
<text x="10.3" y="85.9">B</text>
<text x="285.3" y="85.9">B</text>
<text x="10.3" y="135.9">C</text>
<text x="285.3" y="135.9">C</text>
<text x="10.3" y="185.9">D</text>
<text x="285.3" y="185.9">D</text>
<text x="35" y="199.9">1</text>
<text x="85" y="199.9">2</text>
<text x="135" y="199.9">3</text>
<text x="185" y="199.9">4</text>
<text x="235" y="199.9">5</text>
<text x="285" y="199.9">6</text>
</g>
<g font-size="1.8" fill="#006464">
<text x="31.2" y="17.6">16V</text>
<text x="35.9" y="17.6">AC1</text>
<text x="136.4" y="16.1">U1</text>
<text x="212" y="17.9">R1</text>
<text x="241.3" y="17.4">+12V</text>
<text x="61.6" y="21.2">Lead-Acid-Charger</text>
<text x="69.1" y="18.6">U14</text>
<text x="83.8" y="22.7">+13.5V</text>
<text x="129.6" y="18.6">ESP32-POE-ISO</text>
<text x="211.4" y="19.9">560</text>
<text x="223.5" y="19.9">+12V</text>
<text x="41.8" y="27.5">W02G</text>
<text x="43.1" y="24.9">D1</text>
<text x="61.5" y="26.3">+VIN</text>
<text x="74.3" y="26.3">+VOUT</text>
<text x="194.5" y="27.8">U2</text>
<text x="198.5" y="27.8">PC817</text>
<text x="212" y="29.3">R2</text>
<text x="22.1" y="35.4">GND</text>
<text x="41" y="30.2">+</text>
<text x="211.4" y="31.3">560</text>
<text x="223.5" y="31.3">+12V</text>
<text x="271.8" y="31.3">J1</text>
<text x="52.6" y="40.5">GND</text>
<text x="61.5" y="36.4">-VIN</text>
<text x="74.3" y="36.4">-VOUT</text>
<text x="85.6" y="40.5">GND</text>
<text x="194.5" y="39.2">U3</text>
<text x="198.5" y="39.2">PC817</text>
<text x="212" y="40.7">R3</text>
<text x="31.7" y="45.1">16V</text>
<text x="36.4" y="45.1">AC2</text>
<text x="69.1" y="46.6">U12</text>
<text x="211.4" y="42.8">560</text>
<text x="223.5" y="42.8">+12V</text>
<text x="53.3" y="50.6">+13.5V</text>
<text x="61.5" y="49.1">VRB1212YMD-5WR3</text>
<text x="88.9" y="52.9">+12V</text>
<text x="194.5" y="50.6">U4</text>
<text x="198.5" y="50.6">PC817</text>
<text x="212" y="52.2">R4</text>
<text x="64" y="54.2">+Vin</text>
<text x="64" y="59.3">-Vin</text>
<text x="72.3" y="59.3">-Vout</text>
<text x="72.3" y="54.2">+Vout</text>
<text x="211.4" y="54.2">560</text>
<text x="223.5" y="54.2">+12V</text>
<text x="271.8" y="54.2">J2</text>
<text x="55.1" y="63.3">GND</text>
<text x="82" y="63.1">GND_ISO</text>
<text x="194.5" y="62.1">U5</text>
<text x="198.5" y="62.1">PC817</text>
<text x="211.4" y="65.6">560</text>
<text x="212" y="63.6">R5</text>
<text x="223.5" y="65.6">+12V</text>
<text x="122.9" y="70.7">IO_13</text>
<text x="148.3" y="70.7">IO_5</text>
<text x="122.9" y="75.8">IO_15</text>
<text x="122.9" y="73.3">IO_14</text>
<text x="139.8" y="75.8">IO_3/U0_RXD</text>
<text x="140.1" y="73.3">IO_4/U1_TXD</text>
<text x="194.5" y="73.5">U6</text>
<text x="198.5" y="73.5">PC817</text>
<text x="211.4" y="77.1">560</text>
<text x="212" y="75">R6</text>
<text x="223.5" y="77.1">+12V</text>
<text x="271.8" y="77.1">J3</text>
<text x="122.9" y="83.4">IO_33</text>
<text x="122.9" y="80.9">IO_32</text>
<text x="122.9" y="78.3">IO_16</text>
<text x="140.1" y="80.9">IO_1/U0_TXD</text>
<text x="148.3" y="83.4">IO_0</text>
<text x="148.3" y="78.3">IO_2</text>
<text x="122.9" y="88.5">IO_35</text>
<text x="122.9" y="86">IO_34</text>
<text x="145.4" y="86">ESP_EN</text>
<text x="148.6" y="88.5">GND</text>
<text x="194.5" y="84.9">U7</text>
<text x="198.5" y="84.9">PC817</text>
<text x="122.9" y="93.6">IO_39</text>
<text x="122.9" y="91">IO_36</text>
<text x="147.4" y="91">+3V3</text>
<text x="148.6" y="93.6">+5V</text>
<text x="187.2" y="91">GND</text>
<text x="177" y="103.7">+5V</text>
<text x="204.4" y="102.5">+12V</text>
<text x="259" y="107.5">GNDS</text>
<text x="126.6" y="108.2" transform="rotate(-90 126.6 108.2)">+3V3</text>
<text x="129.1" y="108.2" transform="rotate(-90 129.1 108.2)">GND</text>
<text x="131.7" y="108.2" transform="rotate(-90 131.7 108.2)">IO_4/U1_TXD</text>
<text x="134.2" y="108.2" transform="rotate(-90 134.2 108.2)">IO_36/U1_RXD</text>
<text x="136.8" y="108.2" transform="rotate(-90 136.8 108.2)">IO_16/I2C_CLK</text>
<text x="139.3" y="108.2" transform="rotate(-90 139.3 108.2)">IO_13/I2C_SDA</text>
<text x="141.8" y="108.2" transform="rotate(-90 141.8 108.2)">IO_15</text>
<text x="144.4" y="108.2" transform="rotate(-90 144.4 108.2)">IO_2</text>
<text x="146.9" y="108.2" transform="rotate(-90 146.9 108.2)">IO_14</text>
<text x="149.5" y="108.2" transform="rotate(-90 149.5 108.2)">IO_5/SPI_CS</text>
<text x="183.5" y="111.4">220</text>
<text x="184.1" y="109.3">R7</text>
<text x="193.9" y="119.2">PC817</text>
<text x="201.6" y="119.2">U8</text>
<text x="223.5" y="115.2">Q3</text>
<text x="223.5" y="117.7">P36NF06</text>
<text x="271.8" y="115.2">J4</text>
<text x="189.2" y="120.2">Q1</text>
<text x="189.2" y="122.8">2N7000</text>
<text x="214.1" y="124.1">10k</text>
<text x="214.6" y="122">R9</text>
<text x="271.8" y="122.8">J5</text>
<text x="129.7" y="129.1">IDC_10</text>
<text x="136" y="126.6">J6</text>
<text x="137.4" y="129.1">on</text>
<text x="140.9" y="129.1">CPU</text>
<text x="177" y="129.1">+5V</text>
<text x="186.9" y="129.4">GND</text>
<text x="204.4" y="127.9">+12V</text>
<text x="217.7" y="131.7">GND</text>
<text x="103.1" y="133.2">GND</text>
<text x="166.4" y="132.9">+5V</text>
<text x="183.5" y="136.8">220</text>
<text x="184.1" y="134.7">R8</text>
<text x="223.5" y="140.6">Q4</text>
<text x="223.5" y="143.1">P36NF06</text>
<text x="189.2" y="145.6">Q2</text>
<text x="189.2" y="148.2">2N7000</text>
<text x="193.9" y="144.6">PC817</text>
<text x="201.6" y="144.6">U9</text>
<text x="214" y="147.4">R10</text>
<text x="214.1" y="149.5">10k</text>
<text x="127.5" y="154.5">IDC_10</text>
<text x="135.2" y="154.5">on</text>
<text x="136" y="152">J7</text>
<text x="138.7" y="154.5">IO board</text>
<text x="187.4" y="155">GND</text>
<text x="103.1" y="158.6">GND</text>
<text x="166.4" y="158.3">+5V</text>
<text x="217.7" y="157.1">GND</text>
<text x="135.2" y="173.6">U10</text>
<text x="120.3" y="176.4">+12V</text>
<text x="130" y="176.1">R-78E5.0-1.0</text>
<text x="132.3" y="179.9">IN</text>
<text x="138.2" y="179.9">OUT</text>
<text x="149.1" y="174.9">+5V</text>
<text x="138" y="183.9" transform="rotate(-90 138 183.9)">GND</text>
<text x="139.2" y="191.9">GND</text>
</g>
<g font-size="1.8" fill="#0f0f0f">
<text x="171.1" y="18.7">In_1_Buffered</text>
<text x="210.8" y="23.8">Input_1</text>
<text x="245" y="23.8">Input_Common</text>
<text x="251.9" y="21.2">Input_1</text>
<text x="171.1" y="30.1">In_2_Buffered</text>
<text x="210.8" y="35.2">Input_2</text>
<text x="245" y="33.9">Input_Common</text>
<text x="251.9" y="31.4">Input_2</text>
<text x="171.1" y="41.6">In_3_Buffered</text>
<text x="210.8" y="46.6">Input_3</text>
<text x="245" y="46.6">Input_Common</text>
<text x="251.9" y="44.1">Input_3</text>
<text x="171.1" y="53">In_4_Buffered</text>
<text x="210.8" y="58.1">Input_4</text>
<text x="245" y="56.8">Input_Common</text>
<text x="251.9" y="54.3">Input_4</text>
<text x="171.1" y="64.4">In_5_Buffered</text>
<text x="99.9" y="69.5">In_1_Buffered</text>
<text x="163.8" y="69.5">Out_2_Buffered</text>
<text x="210.8" y="69.5">Input_5</text>
<text x="245" y="69.5">Input_Common</text>
<text x="251.9" y="67">Input_5</text>
<text x="99.9" y="72">In_2_Buffered</text>
<text x="99.9" y="77.1">In_4_Buffered</text>
<text x="99.9" y="74.6">In_3_Buffered</text>
<text x="163.8" y="72">Out_1_Buffered</text>
<text x="171.1" y="75.9">In_6_Buffered</text>
<text x="251.9" y="77.1">Input_6</text>
<text x="99.9" y="82.2">In_6_Buffered</text>
<text x="99.9" y="79.7">In_5_Buffered</text>
<text x="210.8" y="80.9">Input_6</text>
<text x="245" y="79.7">Input_Common</text>
<text x="245" y="94.9">Input_Common</text>
<text x="228.6" y="110.1">OUT_1_-ve</text>
<text x="249.7" y="112.7">OUT_1_+ve</text>
<text x="249.7" y="115.2">OUT_1_-ve</text>
<text x="146.8" y="120.3">Out_1_Buffered</text>
<text x="249.7" y="120.3">OUT_2_+ve</text>
<text x="249.7" y="122.8">OUT_2_-ve</text>
<text x="113.7" y="134.3">Out_2_Buffered</text>
<text x="117.7" y="136.8">In_5_Buffered</text>
<text x="143.5" y="136.8">In_6_Buffered</text>
<text x="146" y="134.3">Out_1_Buffered</text>
<text x="228.6" y="135.5">OUT_2_-ve</text>
<text x="117.7" y="139.4">In_3_Buffered</text>
<text x="117.7" y="141.9">In_2_Buffered</text>
<text x="143.5" y="141.9">In_1_Buffered</text>
<text x="143.5" y="139.4">In_4_Buffered</text>
<text x="146.8" y="145.7">Out_2_Buffered</text>
<text x="113.7" y="159.7">Out_2_Buffered</text>
<text x="146" y="159.7">Out_1_Buffered</text>
<text x="117.7" y="162.2">In_5_Buffered</text>
<text x="117.7" y="164.8">In_3_Buffered</text>
<text x="117.7" y="167.3">In_2_Buffered</text>
<text x="143.5" y="162.2">In_6_Buffered</text>
<text x="143.5" y="164.8">In_4_Buffered</text>
<text x="143.5" y="167.3">In_1_Buffered</text>
</g>
<g font-size="1.8" fill="#a90000">
<text x="192.3" y="23.9">3</text>
<text x="192.3" y="18.8">4</text>
<text x="205" y="18.8">1</text>
<text x="205" y="23.9">2</text>
<text x="265.4" y="21.3">1</text>
<text x="265.4" y="23.9">2</text>
<text x="35.3" y="24.8" transform="rotate(-90 35.3 24.8)">4</text>
<text x="59" y="25.1">2</text>
<text x="81.8" y="25.1">4</text>
<text x="265.4" y="26.4">3</text>
<text x="265.4" y="29">4</text>
<text x="28.5" y="32.5">3</text>
<text x="41.2" y="32.5">1</text>
<text x="59" y="35.3">1</text>
<text x="81.8" y="35.3">3</text>
<text x="192.3" y="35.3">3</text>
<text x="192.3" y="30.2">4</text>
<text x="205" y="30.2">1</text>
<text x="205" y="35.3">2</text>
<text x="265.4" y="31.5">5</text>
<text x="265.4" y="34">6</text>
<text x="35.3" y="37.5" transform="rotate(-90 35.3 37.5)">2</text>
<text x="192.3" y="41.7">4</text>
<text x="205" y="41.7">1</text>
<text x="265.4" y="36.6">7</text>
<text x="265.4" y="39.1">8</text>
<text x="192.3" y="46.7">3</text>
<text x="205" y="46.7">2</text>
<text x="265.4" y="44.2">1</text>
<text x="265.4" y="46.7">2</text>
<text x="61.5" y="53.1">1</text>
<text x="79.3" y="53.1">6</text>
<text x="192.3" y="53.1">4</text>
<text x="205" y="53.1">1</text>
<text x="265.4" y="49.3">3</text>
<text x="265.4" y="51.8">4</text>
<text x="61.5" y="58.2">2</text>
<text x="79.3" y="58.2">4</text>
<text x="192.3" y="58.2">3</text>
<text x="205" y="58.2">2</text>
<text x="265.4" y="54.4">5</text>
<text x="265.4" y="56.9">6</text>
<text x="265.4" y="59.4">7</text>
<text x="192.3" y="64.5">4</text>
<text x="205" y="64.5">1</text>
<text x="265.4" y="62">8</text>
<text x="115.8" y="69.6">E2_10</text>
<text x="153.9" y="69.6">E1_10</text>
<text x="192.3" y="69.6">3</text>
<text x="205" y="69.6">2</text>
<text x="265.4" y="67.1">1</text>
<text x="265.4" y="69.6">2</text>
<text x="116.4" y="77.2">E2_7</text>
<text x="116.4" y="74.7">E2_8</text>
<text x="116.4" y="72.1">E2_9</text>
<text x="154.5" y="77.2">E1_7</text>
<text x="154.5" y="74.7">E1_8</text>
<text x="154.5" y="72.1">E1_9</text>
<text x="192.3" y="75.9">4</text>
<text x="205" y="75.9">1</text>
<text x="265.4" y="72.1">3</text>
<text x="265.4" y="74.7">4</text>
<text x="265.4" y="77.2">5</text>
<text x="116.4" y="82.3">E2_5</text>
<text x="116.4" y="79.8">E2_6</text>
<text x="154.5" y="82.3">E1_5</text>
<text x="154.5" y="79.8">E1_6</text>
<text x="192.3" y="81">3</text>
<text x="205" y="81">2</text>
<text x="265.4" y="79.8">6</text>
<text x="265.4" y="82.3">7</text>
<text x="116.4" y="89.9">E2_2</text>
<text x="116.4" y="87.4">E2_3</text>
<text x="116.4" y="84.8">E2_4</text>
<text x="154.5" y="89.9">E1_2</text>
<text x="154.5" y="87.4">E1_3</text>
<text x="154.5" y="84.8">E1_4</text>
<text x="265.4" y="84.8">8</text>
<text x="116.4" y="92.5">E2_1</text>
<text x="154.5" y="92.5">E1_1</text>
<text x="192.3" y="110.2">1</text>
<text x="205" y="110.2">4</text>
<text x="219.5" y="112.5" transform="rotate(-90 219.5 112.5)">2</text>
<text x="265.4" y="112.8">1</text>
<text x="125.5" y="114.9" transform="rotate(-90 125.5 114.9)">U1_1</text>
<text x="128" y="114.9" transform="rotate(-90 128 114.9)">U1_2</text>
<text x="130.6" y="114.9" transform="rotate(-90 130.6 114.9)">U1_3</text>
<text x="133.1" y="114.9" transform="rotate(-90 133.1 114.9)">U1_4</text>
<text x="135.6" y="114.9" transform="rotate(-90 135.6 114.9)">U1_5</text>
<text x="138.2" y="114.9" transform="rotate(-90 138.2 114.9)">U1_6</text>
<text x="140.7" y="114.9" transform="rotate(-90 140.7 114.9)">U1_7</text>
<text x="143.3" y="114.9" transform="rotate(-90 143.3 114.9)">U1_8</text>
<text x="145.8" y="114.9" transform="rotate(-90 145.8 114.9)">U1_9</text>
<text x="148.3" y="115.5" transform="rotate(-90 148.3 115.5)">U1_10</text>
<text x="185.2" y="117.5" transform="rotate(-90 185.2 117.5)">3</text>
<text x="192.3" y="115.3">2</text>
<text x="205" y="115.3">3</text>
<text x="212.7" y="115.3">1</text>
<text x="265.4" y="115.3">2</text>
<text x="178.4" y="120.4">2</text>
<text x="185.2" y="125.2" transform="rotate(-90 185.2 125.2)">1</text>
<text x="219.5" y="120.1" transform="rotate(-90 219.5 120.1)">3</text>
<text x="265.4" y="120.4">1</text>
<text x="265.4" y="122.9">2</text>
<text x="132" y="131.8">1</text>
<text x="140.9" y="131.8">2</text>
<text x="132" y="134.4">3</text>
<text x="132" y="136.9">5</text>
<text x="140.9" y="134.4">4</text>
<text x="140.9" y="136.9">6</text>
<text x="192.3" y="135.6">1</text>
<text x="205" y="135.6">4</text>
<text x="219.5" y="137.9" transform="rotate(-90 219.5 137.9)">2</text>
<text x="132" y="139.4">7</text>
<text x="132" y="142">9</text>
<text x="140.3" y="142">10</text>
<text x="140.9" y="139.4">8</text>
<text x="185.2" y="142.9" transform="rotate(-90 185.2 142.9)">3</text>
<text x="192.3" y="140.7">2</text>
<text x="205" y="140.7">3</text>
<text x="212.7" y="140.7">1</text>
<text x="178.4" y="145.8">2</text>
<text x="219.5" y="145.5" transform="rotate(-90 219.5 145.5)">3</text>
<text x="185.2" y="150.6" transform="rotate(-90 185.2 150.6)">1</text>
<text x="132" y="157.2">1</text>
<text x="132" y="159.8">3</text>
<text x="140.9" y="157.2">2</text>
<text x="140.9" y="159.8">4</text>
<text x="132" y="162.3">5</text>
<text x="132" y="164.8">7</text>
<text x="132" y="167.4">9</text>
<text x="140.3" y="167.4">10</text>
<text x="140.9" y="162.3">6</text>
<text x="140.9" y="164.8">8</text>
<text x="130.1" y="178.8">1</text>
<text x="142.8" y="178.8">3</text>
<text x="136.9" y="186.1" transform="rotate(-90 136.9 186.1)">2</text>
</g>
</svg>
